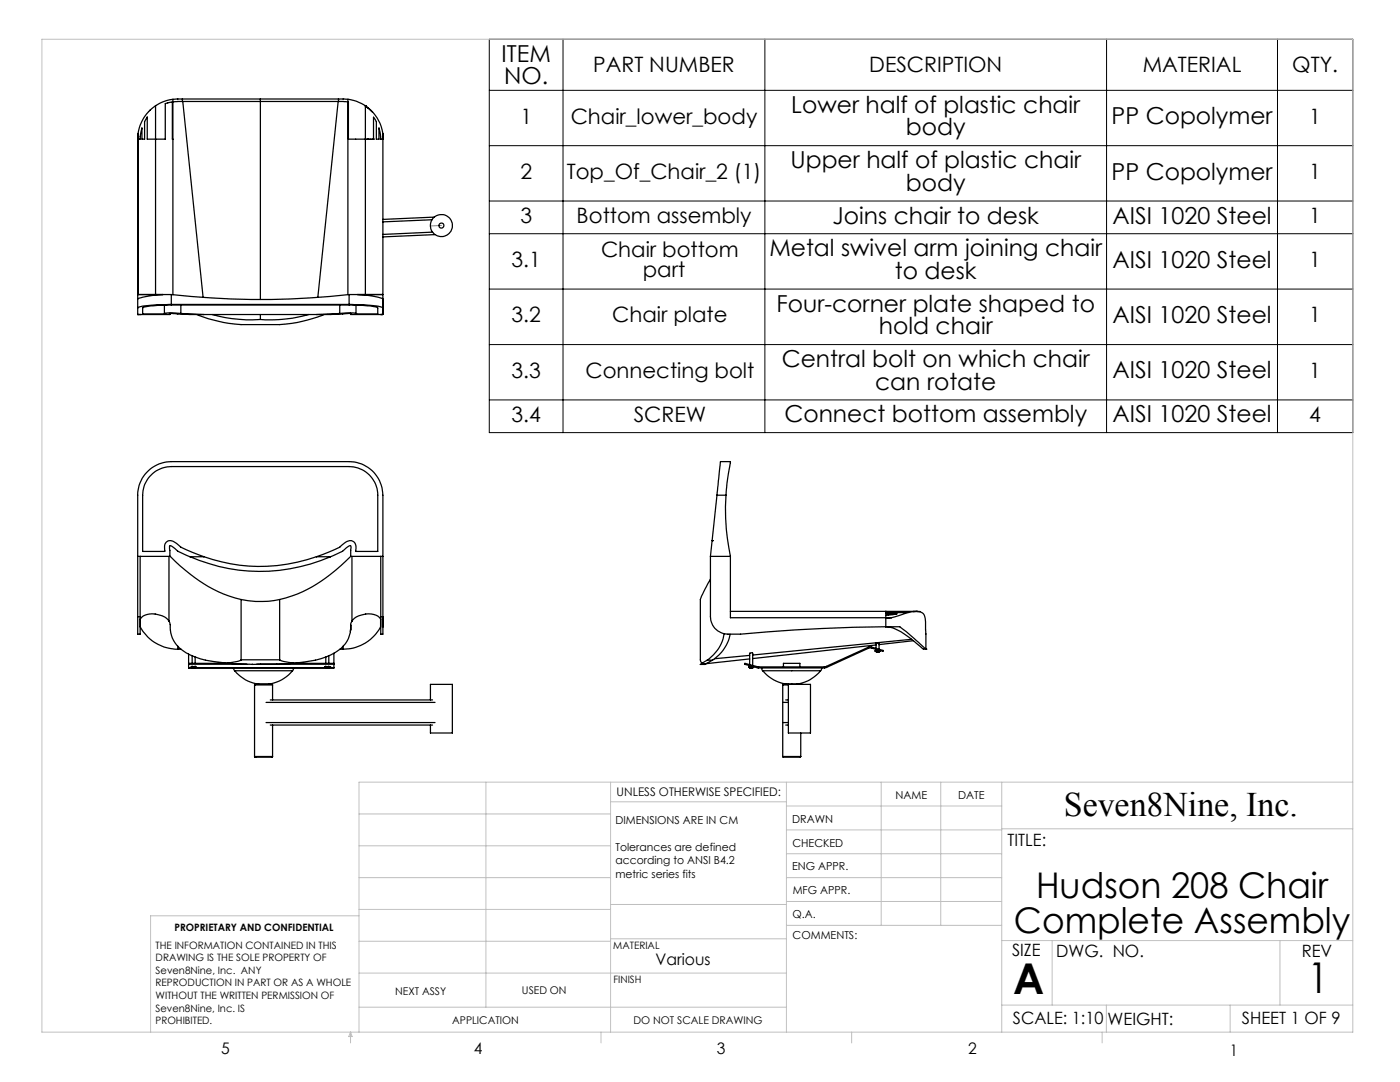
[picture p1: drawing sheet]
<svg xmlns="http://www.w3.org/2000/svg" width="279mm" height="216mm" viewBox="0 0 279 216" stroke-linecap="round" stroke-linejoin="round" font-family="sans-serif">
<path d="M97.6 7.8h172.4v78.5h-172.4zM97.6 18h172.4M112.4 7.8v78.5M152.6 7.8v78.5M220.8 7.8v78.5M255 7.8v78.5M97.6 29.1h172.4M97.6 40.1h172.4M97.6 46.6h172.4M97.6 57.7h172.4M97.6 68.8h172.4M97.6 79.8h172.4" fill="none" stroke="#000" stroke-width=".2"/>
<g fill="none" stroke="#c0c0c0" stroke-width=".2">
<path d="M8.4 7.8h261.6v198.2h-261.6zM97 156.1v44.9M121.8 156.1v49.9M121.8 160h35.2M157 156.1v49.9M175.9 156.1v28.5M187.7 156.1v28.5M199.9 156.1v49.9M270 156.1h-198.4v49.9M71.6 175.1h50.2M71.6 168.8h50.2M71.6 162.4h50.2"/>
<path d="M157 170.4h42.9M157 165.6h42.9M157 160.8h42.9M157 175.1h42.9M157 179.9h42.9M199.9 165.4h70.1M71.6 194.2h85.4M71.6 187.8h50.2M71.6 181.5h50.2M71.6 182.7h-41.5v23.3M121.8 187.3h35.2M121.8 180.5h35.2"/>
<path d="M157 184.6h42.9M199.9 187.7h70.1M210 187.7v12.9M255.4 187.7v12.9M70 206v2.1M70 206l.3 .8h-.7zM71.6 201h85.4M119.9 206v2.1M170 206v2.1M199.9 200.6h70.1M220 206v2.1M220.8 200.6v5.4"/>
<path d="M245.5 200.6v5.4"/>
</g>
<path d="M88.1 45l-2.2 .1" fill="none" stroke="#808080" stroke-width=".2" stroke-dasharray="15.2 1.3 1.3 1.3"/>
<g fill="none" stroke="#000" stroke-width=".25">
<path d="M34.5 19.8h-.1a7.9 7.9 0 0 0-3.4 1.3M34.5 19.8v39M36.4 19.8h-1.9M36.4 19.8h15.6M36.4 19.8v.4M52 19.8h15.6M52 19.8v40M67.6 19.8h1.9M67.6 19.8v.4M69.4 19.8l.4 .1a8 8 0 0 1 3.1 1.2M69.4 19.8v39M27.5 27.8h.5l.3-2.3v2.3h.6v-3.5l.5-.9v4.4h3.6v-7.1l1.3-.3h.1v7.4h.1"/>
<path d="M27.5 27.8v31M27.6 26.6l-.1 1.2M27.6 26.6v32.2M31 21.1a8.1 8.1 0 0 0-3.4 5.5M31 21.1v37.7M36.4 20.2l-1.9 .1M36.4 20.2h31.2M36.5 20.2l4 39.1M67.5 20.2l-4.1 39.1M67.6 20.2l1.8 .1M69.4 20.3l.1 .1v7.4h5M69.4 20.3h.1"/>
<path d="M72.9 21.1h.1M72.9 21.1l1.4 1.2M72.9 21.1v37.7M72.9 21.2l1.4 1.1M73.4 27.8h.1M74.3 22.3a8.6 8.6 0 0 1 2.1 4.3M74.5 27.8h.1M76.4 26.6l.1 1.2h-.5l-.4-2.3v2.3h-.5v-3.5l-.6-.9v4.4M76.4 26.6v32.2M27.5 58.8v.9M27.5 59.7v3.1M27.5 58.8h5"/>
<path d="M32.5 58.8a14.8 14.8 0 0 0-5 .9M32.5 58.8h1.7M34.2 58.8a158.2 158.2 0 0 0 35.5 0M34.2 58.8v1.9M69.7 58.8h1.7M69.7 58.8v1.9M71.4 58.8a14.2 14.2 0 0 1 5 .9M71.4 58.8h5M76.4 58.8v.9M76.4 59.7v3.1h-6.4v-.3M86.2 43.9l-9.8 .4M86.3 46.3l-9.9 .5"/>
<path d="M86.7 43.3l-10.3 .5M86.8 46.8l-10.4 .5M27.5 62.8h.1M28 62.8h.1M32.8 60.9v1.6M32.9 62.7h-4.4v-1.3a14.6 14.6 0 0 1 5.2-.5h36.9a10.9 10.9 0 0 1 4.8 .6v1.2h-4.4M32.9 62.7h.1M33.9 62.6v-.1l2.8 .2 4 .1M33.9 62.5v.3h-6.4M34.2 60.7h-.5a19.9 19.9 0 0 0-6.2 .7v.1M34.2 60.7h35.5M36.1 62.5l-2.7-.1-.5 .1v.2"/>
<path d="M36.1 62.5l4.6 .3M36.1 60.9v1.6M39.3 62.8a28.5 28.5 0 0 0 13.1 2 27.4 27.4 0 0 0 12.3-2M40.7 62.8h22.4M42.3 62.8l3.9 .8a26.2 26.2 0 0 0 5.8 .1M52 62.8v.9M61.6 62.8a28.1 28.1 0 0 1-9.6 .9M67.8 62.5l-4.7 .3M67.8 62.5l2.8-.1 .4 .1v.2M67.8 60.9v1.6M69.7 60.7h.5a19.3 19.3 0 0 1 6.2 .7v.1M70 62.6v-.1l-2.8 .2-4.1 .1"/>
<path d="M71 62.7h.1M71 60.9v1.6M76 62.8h.1M143.1 98.8l.7-6.6 2-.1-.7 4.5-.2 2.2M143.1 98.8h1.8M143.1 98.8l-1.3 12.2M144.9 98.8a43.9 43.9 0 0 0 .9 12.2M27.5 111h6.5a29.4 29.4 0 0 0 14.1 8.6M28 111v12M33.7 111v12.9M33.9 111v-2.1a1.14 1.14 0 0 1 1 .6l.6 .5 2.4 1.1M37.9 111.1a35 35 0 0 0 28.1 0"/>
<path d="M37.9 111.1h2.8M40.7 111.1l-1.2-.4a14.9 14.9 0 0 1-3.8-1.9 1.99 1.99 0 0 0-2.3-.8 1.75 1.75 0 0 0-.5 2h-4.4v-11.2a5.8 5.8 0 0 1 5.7-5.7h35.5a5.7 5.7 0 0 1 5.7 5.7v11.2h-4.4a1.6 1.6 0 0 0-.9-2.1 2.78 2.78 0 0 0-2.3 1.3l-4.7 1.9M40.7 111.1a33.4 33.4 0 0 0 22.4 0M48.1 119.6a19 19 0 0 0 7.7 0M48.1 119.6v12.1M55.8 119.6v12.1M63.1 111.1h2.9M70 111a29.3 29.3 0 0 1-14.2 8.6M70 111v-2.1l-.9 .4a9.2 9.2 0 0 1-3.1 1.8M70 111h6.4M70.2 111v12.9M76 111v12"/>
<path d="M141.8 111v12a3.5 3.5 0 0 0 3.5 3.5h2.5a337.1 337.1 0 0 1 29-1.4M141.8 115.6l-2 4v12.2l.3 .5M141.8 111h4M142.1 107.9h.1M145.8 111v12.3h32.1M27.5 123v3.5h.5v-3.5M27.5 123v-24.2a6.7 6.7 0 0 1 6.7-6.7h35.5a6.7 6.7 0 0 1 6.7 6.7v24.2M27.5 123h.5M28 123.5a3.3 3.3 0 0 1 3.7-.8 2.92 2.92 0 0 1 2 1.2M28 123.5v1.6a8.5 8.5 0 0 0 7.5 4.4M33.7 123.9l.2 .5a6.3 6.3 0 0 0 4.1 6.3 23 23 0 0 0 7.4 1.6M35.5 129.5h.6"/>
<path d="M35.5 128.9v.6M37.6 133.2v.1M37.6 132.5h11.7M37.6 130.5v2.7M37.6 132.4h8.1M37.6 133.2l.7 .1M38.2 133.1l.4 .3M38.2 133.1v-.1h.9v.1M38.2 133.1h.9M38.3 130.8v1.6M38.3 132.9v.1M38.4 133.3l.2 .1"/>
<path d="M38.6 133.3v.1M38.7 133.3l-.1 .1M38.7 133.3h.1l-.1 .1M38.7 133.3v.1M38.9 133.3h26.1M38.9 131.1v1.3M38.9 132.9v.1M39.1 133.1l-.4 .3M45.4 132.3l4.9 .3M46.6 133.3l.2 .5M46.8 133.8a7.1 7.1 0 0 0 4.8 2.7M46.8 133.8h11.6"/>
<path d="M48.1 131.7l-.7 .3-2 .3M48.1 131.7h7.7M50.3 132.6h.1M50.8 136.7l.1-.1h3.4l.1 .1M50.8 136.7h.1M50.8 136.7h3.6M50.8 136.7v14.3M51.2 132.5h15.4M51.6 136.5h2M51.6 136.5v.1M52 132.5l-1.6 .1M53.6 136.5v.1"/>
<path d="M53.9 139.7h32.4M54.4 136.7v3M55.8 131.7l.8 .3 2 .3M58.3 132.4h8.3M58.4 133.8a7.3 7.3 0 0 1-4.8 2.7M58.6 132.3l-3.4 .2M58.6 133.3l-.2 .5M64.8 133.1l.5 .3M64.8 133.1h1M65 131.1v1.3M65 132.9v.1M65.3 133.3v.1"/>
<path d="M65.3 133.3h.3M65.6 133.3l-.2 .1M65.6 130.8v1.6M65.6 132.9v.1M65.6 133.3h1M65.8 133.1l-.2 .2M65.8 133.1h.1M65.8 133h.1M65.8 133h-1v.1M65.8 133v.1M66.6 133.2v.1M66.6 130.4v2.8"/>
<path d="M67.8 129.5h.7M68.5 128.9v.6M70 125.7h.1M70 125.7a6 6 0 0 1-4 5 23.3 23.3 0 0 1-7.4 1.6M70 125.7l-.1 .3M70 124.8v.9M70.2 123.9a2.58 2.58 0 0 0-.2 1.8M76 123.5v1.6a8.4 8.4 0 0 1-7.5 4.4M76 123v3.5h.4v-3.5M76 123.5a3.3 3.3 0 0 0-3.8-.8 2.92 2.92 0 0 0-2 1.2M76 123h.4M76.4 123.3v1.8"/>
<path d="M85.9 139.7v-3.1h4.4v9.7h-4.4v-1.6M139.8 132.6h.1M139.8 132.6h.9M140.1 132.3l.4 .2M140.5 132.5l.2 .1M140.5 132.5h.3M140.7 132.5h.1M140.8 132.5h.1M141.1 131.7l-1 .6M141.1 131.7h1.1M142.2 131.7l-1.4 .8M144.5 126.4a7.8 7.8 0 0 1-3.4 5.3"/>
<path d="M145.7 126.5a7.9 7.9 0 0 1-3.5 5.2M145.8 122h37M148.7 132.4l2.5 .7h13.4l8.8-4h.5l2.3 .7v.2l-2.3-.7h-.5l-8.8 4h-13.3l-2.7-.8zM149.4 133.1l.2 .2M149.4 133.1h1M149.4 133.1v-.1h1v.1M149.6 132.6v-2.2l.5-.2 .1 .1v2.5M149.6 131.5l-8.7 .9M149.6 132.8v.2M149.6 130.8l-7 .6M149.6 133.3h.2M149.6 133.3h.3"/>
<path d="M149.8 133.3h.1M149.9 133.3h.1M150 133.3h-.1M150.2 133.3h-.2M150.2 133h.1M150.4 133.1l-.2 .2M152 133.3l.2 .5M152.2 133.8a7.3 7.3 0 0 0 4.8 2.7M152.2 133.8h11.6M156.2 136.7h1.1M156.2 136.7v14.3M156.4 133.1v-.7h3.2v.7"/>
<path d="M156.8 139.7h.5M157 136.5h2M157 136.5v.1M157.3 136.6h-1.1v.1M157.3 136.6h4.4v9.7h-4.4zM159 136.5v.1M163.8 133.8a7.1 7.1 0 0 1-4.8 2.7M164 133.3l-.2 .5M174.7 129.9l.3 .2M174.7 129.9h.9M174.7 129.9v-.1h.9v.1M174.8 128.7l-24.6 2.7"/>
<path d="M174.8 129.4v-1.1h.6v1.2M174.8 130h.6M174.8 129.6v.2M175 130.1h.1M175 130.1l-.1-.1 .3 .1M175.2 130.1h.1M175.4 130l-.2 .1M175.4 129.8h.1M175.6 129.9l-.3 .2M176.8 125.1h1.7a1.93 1.93 0 0 1 1.7 .5l4.6 3.9M176.8 122.1h.1M176.8 122h.1"/>
<path d="M176.8 122.1h4.4l-.9 .1h-3.5v.3h2.2l-2.2 .3v2.3M176.8 125.1a10.8 10.8 0 0 1 6 3.2l.6 .5a1.64 1.64 0 0 0 1.4 .7M176.8 122v.1M177.9 123.3l-1.1 .1M181.9 127.6l-31.7 3.1M182.2 122h1.2M182.3 127.8l-6.9 .8M182.9 122h.2M183.4 122l-1.5 .1-4 1.2M183.4 122h.1M183.4 122a1.5 1.5 0 0 1 1.3 1.7l.1 5.8M184.8 129.5h.1"/>
<path d="M50.8 151l.1 .1M50.8 151h3.6M50.9 151.1h.1M53.1 140.2h33.7M53.1 144.2h33.7M53.9 144.7h32.4M54.4 151v.1h-3.5M54.4 144.7v6.3M156.2 151v.1h3.5l.1-.1M156.2 151h3.6M156.3 140.2h1M156.3 144.2h1"/>
<path d="M156.8 144.7h.5M159.8 146.3v4.7"/>
<circle cx="88.1" cy="45" r=".5"/>
<circle cx="88.1" cy="45" r="2.2"/>
</g>
<g font-size="8.5">
<text x="202.2" y="198.3">A</text>
<text x="260.9" y="198.1">1</text>
</g>
<g font-size="7.1">
<text x="206.8" y="179.1">Hudson 208 Chair</text>
<text x="202.3" y="186.2">Complete Assembly</text>
</g>
<text font-size="6.9" x="212.3" y="162.9">Seven8Nine, Inc.</text>
<g font-size="4.7">
<text x="100.1" y="12.3">ITEM</text>
<text x="100.6" y="16.9">NO.</text>
<text x="157.9" y="22.5">Lower half of plastic chair</text>
<text x="180.8" y="27">body</text>
<text x="221.8" y="24.8">PP Copolymer</text>
<text x="157.7" y="33.6">Upper half of plastic chair</text>
<text x="221.8" y="35.8">PP Copolymer</text>
<text x="180.8" y="38.1">body</text>
<text x="166.2" y="44.6">Joins chair to desk</text>
<text x="222" y="44.6">AISI 1020 Steel</text>
<text x="153.5" y="51.1">Metal swivel arm joining chair</text>
<text x="222" y="53.4">AISI 1020 Steel</text>
<text x="178.6" y="55.7">to desk</text>
<text x="155" y="62.2">Four-corner plate shaped to</text>
<text x="222" y="64.5">AISI 1020 Steel</text>
<text x="175.4" y="66.7">hold chair</text>
<text x="156" y="73.2">Central bolt on which chair</text>
<text x="174.7" y="77.8">can rotate</text>
<text x="222" y="75.5">AISI 1020 Steel</text>
<text x="156.5" y="84.3">Connect bottom assembly</text>
<text x="222" y="84.3">AISI 1020 Steel</text>
</g>
<g font-size="4.2">
<text x="118.4" y="14.4">PART NUMBER</text>
<text x="173.5" y="14.4">DESCRIPTION</text>
<text x="228.1" y="14.4">MATERIAL</text>
<text x="257.9" y="14.4">QTY.</text>
<text x="103.9" y="24.7">1</text>
<text x="113.9" y="24.7">Chair_lower_body</text>
<text x="261.3" y="24.7">1</text>
<text x="103.8" y="35.7">2</text>
<text x="113.1" y="35.7">Top_Of_Chair_2 (1)</text>
<text x="261.3" y="35.7">1</text>
<text x="103.8" y="44.5">3</text>
<text x="115.1" y="44.5">Bottom assembly</text>
<text x="261.3" y="44.5">1</text>
<text x="102.1" y="53.3">3.1</text>
<text x="120" y="51.2">Chair bottom</text>
<text x="261.3" y="53.3">1</text>
<text x="128.3" y="55.3">part</text>
<text x="102.1" y="64.3">3.2</text>
<text x="122.2" y="64.3">Chair plate</text>
<text x="261.3" y="64.3">1</text>
<text x="102.1" y="75.4">3.3</text>
<text x="116.9" y="75.4">Connecting bolt</text>
<text x="261.3" y="75.4">1</text>
<text x="102.1" y="84.2">3.4</text>
<text x="126.5" y="84.2">SCREW</text>
<text x="261.3" y="84.2">4</text>
</g>
<g font-size="3.4">
<text x="201.1" y="168.8">TITLE:</text>
<text x="202" y="190.8">SIZE</text>
<text x="210.8" y="190.9">DWG. NO.</text>
<text x="259.8" y="191">REV</text>
<text x="202.1" y="204.4">SCALE: 1:10</text>
<text x="221" y="204.5">WEIGHT:</text>
<text x="247.8" y="204.4">SHEET 1 OF 9</text>
</g>
<g font-size="3.2">
<text x="130.8" y="192.5">Various</text>
<text x="44.2" y="210.4">5</text>
<text x="94.6" y="210.3">4</text>
<text x="143.1" y="210.4">3</text>
<text x="193.2" y="210.3">2</text>
<text x="245.4" y="210.6">1</text>
</g>
<text font-size="2.4" x="123.1" y="158.9">UNLESS OTHERWISE SPECIFIED:</text>
<g font-size="2.2">
<text x="178.7" y="159.4">NAME</text>
<text x="191.2" y="159.4">DATE</text>
<text x="122.8" y="164.5">DIMENSIONS ARE IN CM</text>
<text x="158.1" y="164.2">DRAWN</text>
<text x="122.8" y="169.8">Tolerances are defined</text>
<text x="122.8" y="172.5">according to ANSI B4.2</text>
<text x="158.1" y="173.7">ENG APPR.</text>
<text x="158.2" y="169.1">CHECKED</text>
<text x="122.8" y="175.1">metric series fits</text>
<text x="158.2" y="178.4">MFG APPR.</text>
<text x="158.2" y="183.2">Q.A.</text>
<text x="158.2" y="187.4">COMMENTS:</text>
</g>
<g font-size="2.1">
<text x="78.8" y="198.5">NEXT ASSY</text>
<text x="104.2" y="198.4">USED ON</text>
<text x="90.2" y="204.3">APPLICATION</text>
<text x="126.4" y="204.3">DO NOT SCALE DRAWING</text>
</g>
<g font-size="2">
<text x="34.8" y="185.7">PROPRIETARY AND CONFIDENTIAL</text>
<text x="31.1" y="189.3">THE INFORMATION CONTAINED IN THIS</text>
<text x="31.1" y="191.8">DRAWING IS THE SOLE PROPERTY OF</text>
<text x="122.4" y="189.4">MATERIAL</text>
<text x="31.1" y="194.3">Seven8Nine, Inc. ANY</text>
<text x="31.1" y="196.8">REPRODUCTION IN PART OR AS A WHOLE</text>
<text x="122.4" y="196.2">FINISH</text>
<text x="31.1" y="199.4">WITHOUT THE WRITTEN PERMISSION OF</text>
<text x="31.1" y="201.9">Seven8Nine, Inc. IS</text>
<text x="31.1" y="204.4">PROHIBITED.</text>
</g>
</svg>
